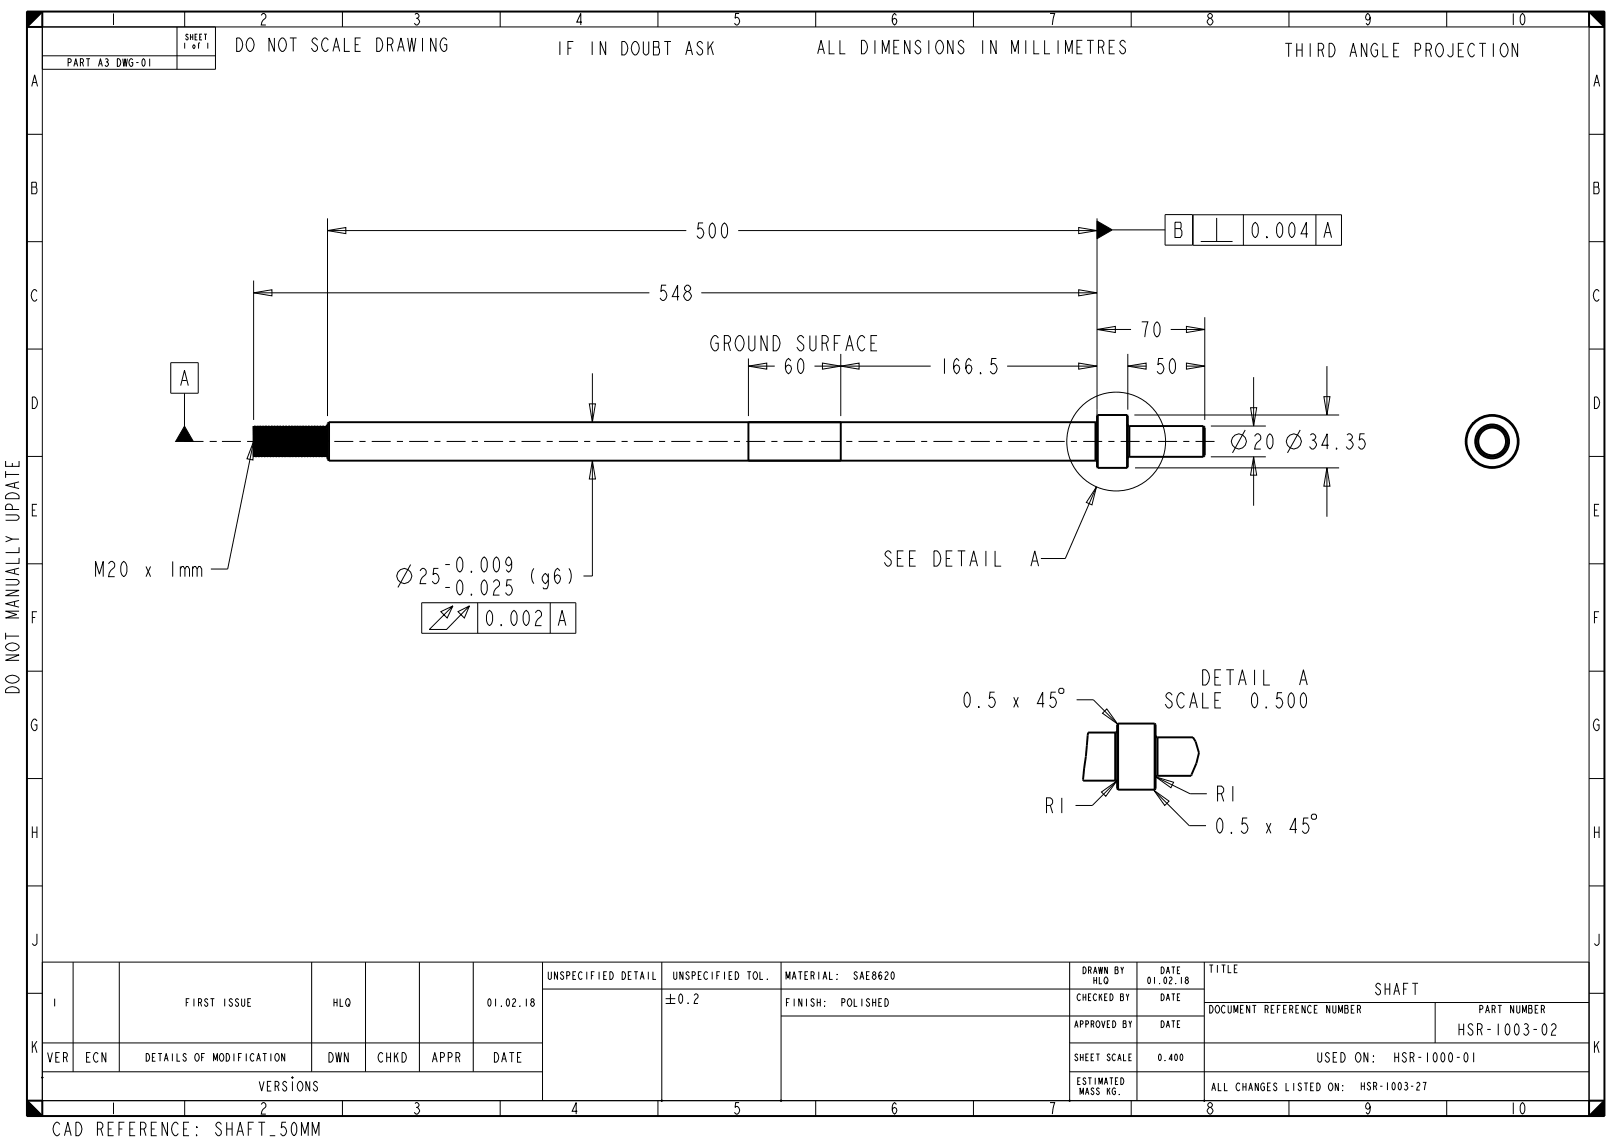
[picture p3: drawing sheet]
<svg xmlns="http://www.w3.org/2000/svg" width="420mm" height="297mm" viewBox="0 0 420 297" stroke-linecap="round" stroke-linejoin="round" font-family="sans-serif">
<path d="M7 3h4l-4 4zM413 3h4v4zM285.1 57.4l4 2.3-4 2.3zM7 286l4 4h-4zM413 290l4-4v4z" fill="#000"/>
<g fill="none" stroke="#000" stroke-width=".26">
<path d="M7 3h4l-4 4zM7 7h410v279h-410zM11 3h402v287h-402zM11 14.5h45M46 7v11M48 3v4M56 7v11h-45M89 3v4M130 3v4M171 3v4M212 3v4M253 3v4"/>
<path d="M294 3v4M335 3v4M376 3v4M413 3h4v4zM7 34.9h4M413 34.9h4M85.1 59.9l4.8-.8v1.6zM85.1 56.7v51.4M85.1 59.9h93.3M191.9 59.9h93.2M280.4 59.1l4.7 .8-4.7 .8zM285.1 57.4l4 2.3-4 2.3z"/>
<path d="M285.1 56.7v49.7M289.1 59.7h13.7M302.8 55.8h7.1v7.9h-7.1zM310.1 55.8h38.6v7.9h-38.6zM316.2 56.6v6.1M323.2 55.8v7.9M325.8 58.1l.4-.3a2.68 2.68 0 0 1 0 4 2.81 2.81 0 0 1-.4-3.7zM332.2 58.1l.4-.3a2.68 2.68 0 0 1 0 4 2.81 2.81 0 0 1-.4-3.7zM335.4 58.1l.4-.3a2.68 2.68 0 0 1 0 4 2.81 2.81 0 0 1-.4-3.7zM342 55.8v7.9M7 62.8h4M65.9 76.1l4.8-.8v1.6z"/>
<path d="M65.9 72.9v36.2M65.9 76.1h102.9M182.3 76.1h102.8M280.4 75.3l4.7 .8-4.7 .8zM312.1 62.7h8.2M329.2 61.4l.2 .4h-.2zM339.9 60.8h-1.8l1.4-3v4M344.1 61.8l1-4 1 4M344.5 60.4h1.2M413 62.8h4M7 90.7h4M154 97v12.7"/>
<path d="M194.5 95.1l4.8-.8v1.6zM194.5 93.2v14.9M194.5 95.1h6.9M211.7 95.1h30.2M213.8 94.3l4.7 .8-4.7 .8zM218.5 95.1l4.8-.8v1.6zM218.5 92v16.1M261.7 95.1h23.4M280.4 94.3l4.7 .8-4.7 .8zM285.1 85.6l4.8-.8v1.6zM285.1 85.6h8.9M293.1 95.1l4.8-.8v1.6z"/>
<path d="M293.1 95.1h4.9M293.1 92v14.4M304.3 85.6h8.8M308.3 95.1h4.8M308.4 94.3l4.7 .8-4.7 .8zM308.4 84.8l4.7 .8-4.7 .8zM313.1 82.4v26.7M325.8 98v12.7M344.9 95.1v12.7M413 90.7h4M7 118.6h4M65.9 114.7l-.2 4.8-1.5-.3z"/>
<path d="M65.9 114.7l-6.7 33.2h-4.4M65.9 118.3v.1M65.9 110.7h.1M65.9 118.3h.1M66 116.9l-.1 1.4M66 114.5v1.4M66.1 112l-.1 1.5M66.1 111.1h.1M66.2 117.1l-.1 1.6M66.2 114.4v1.6M66.3 111.8l-.1 1.6M66.3 111.8h.1"/>
<path d="M66.3 118.4h.1M66.4 116.9l-.1 1.5M66.4 114.5v1.4M66.5 112l-.1 1.5M66.5 112h.1M66.5 111.1h.1M66.6 117.1l-.1 1.6M66.6 114.4v1.6M66.7 111.8l-.1 1.6M66.7 111.8h.1M66.7 118.4h.1M66.7 110.7h.1"/>
<path d="M66.8 116.9l-.1 1.5M66.8 114.5v1.4M66.9 112l-.1 1.5M66.9 112h.1M66.9 111.1h.1M67 117.1l-.1 1.6M67 114.4v1.6M67.1 111.8l-.1 1.6M67.1 111.8h.1M67.1 118.4h.1M67.1 110.7h.1M67.2 116.9l-.1 1.5"/>
<path d="M67.2 114.5v1.4M67.3 112l-.1 1.5M67.3 111.1h.1M67.4 117.1l-.1 1.6M67.4 114.4v1.6M67.5 111.8l-.1 1.6M67.5 111.8h.1M67.5 118.4h.1M67.5 110.7h.1M67.6 116.9l-.1 1.5M67.6 114.5v1.4M67.7 112l-.1 1.5"/>
<path d="M67.7 112h.1M67.7 111.1h.1M67.8 117.1l-.1 1.6M67.8 114.4v1.6M67.9 111.8l-.1 1.6M67.9 111.8h.1M67.9 118.4h.1M68 116.9l-.1 1.5M68 114.5v1.4M68.1 112l-.1 1.5M68.1 111.1h.1M68.2 117.1l-.1 1.6"/>
<path d="M68.2 114.4v1.6M68.3 111.8l-.1 1.6M68.3 111.8h.1M68.3 118.4h.1M68.3 110.7h.1M68.4 116.9l-.1 1.5M68.4 114.5v1.4M68.5 112l-.1 1.5M68.5 112h.1M68.5 118.6v.1M68.5 111.1h.1M68.6 117.1l-.1 1.6"/>
<path d="M68.6 114.4v1.6M68.7 111.8l-.1 1.6M68.7 111.8h.1M68.7 118.4h.1M68.7 110.7h.1M68.8 116.9l-.1 1.5M68.8 114.5v1.4M68.9 112l-.1 1.5M68.9 111.1h.1M69 117.1l-.1 1.6M69 114.4v1.6M69.1 111.8l-.1 1.6"/>
<path d="M69.1 111.8h.1M69.1 118.4h.1M69.1 110.7h.1M69.2 116.9l-.1 1.5M69.2 114.5v1.4M69.3 112l-.1 1.5M69.3 112h.1M69.3 111.1h.1M69.4 117.1l-.1 1.5M69.4 114.4v1.6M69.5 111.8l-.1 1.6M69.5 111.8h.1"/>
<path d="M69.5 118.4h.1M69.6 116.9l-.1 1.5M69.6 114.5v1.4M69.7 112l-.1 1.5M69.7 111.1h.1M69.8 117.1l-.1 1.6M69.8 114.4v1.6M69.9 111.8l-.1 1.6M69.9 111.8h.1M69.9 118.4h.1M69.9 110.7h.1M70 116.9l-.1 1.5"/>
<path d="M70 114.5v1.4M70.1 112l-.1 1.5M70.1 112h.1M70.1 111.1h.1M70.2 117.1l-.1 1.6M70.2 114.4v1.6M70.3 111.8l-.1 1.6M70.3 111.8h.1M70.3 118.4h.1M70.3 110.7h.1M70.4 116.9l-.1 1.5M70.4 114.5v1.4"/>
<path d="M70.5 112l-.1 1.5M70.5 111.1h.1M70.6 117.1l-.1 1.6M70.6 114.4v1.6M70.7 111.8l-.1 1.6M70.7 111.8h.1M70.7 118.4h.1M70.7 110.7h.1M70.8 116.9l-.1 1.5M70.8 114.5v1.4M70.9 112l-.1 1.5M70.9 112h.1"/>
<path d="M70.9 111.1h.1M71 117.1l-.1 1.5M71 114.4v1.6M71.1 111.8l-.1 1.6M71.1 111.8h.1M71.2 116.9l-.1 1.5M71.2 114.5v1.4M71.3 112l-.1 1.5M71.3 111.1h.1M71.4 117.1l-.1 1.6M71.4 114.4v1.6M71.5 111.8l-.1 1.6"/>
<path d="M71.5 111.8h.1M71.5 118.4h.1M71.5 110.7h.1M71.6 116.9l-.1 1.5M71.6 114.5v1.4M71.7 112l-.1 1.5M71.7 112h.1M71.7 111.1h.1M71.8 117.1l-.1 1.5M71.8 114.4v1.6M71.9 111.8l-.1 1.6M71.9 111.8h.1"/>
<path d="M71.9 118.4h.1M71.9 110.7h.1M72 116.9l-.1 1.5M72 114.5v1.4M72.1 112l-.1 1.5M72.1 111.1h.1M72.2 117.1l-.1 1.6M72.2 114.4v1.6M72.3 111.8l-.1 1.6M72.3 111.8h.1M72.3 118.4h.1M72.3 110.7h.1"/>
<path d="M72.4 116.9l-.1 1.5M72.4 114.5v1.4M72.5 112l-.1 1.5M72.5 112h.1M72.5 111.1h.1M72.6 117.1l-.1 1.6M72.6 114.4v1.6M72.7 111.8l-.1 1.6M72.7 111.8h.1M72.7 118.4h.1M72.8 116.9l-.1 1.5M72.8 114.5v1.4"/>
<path d="M72.9 112l-.1 1.5M72.9 111.1h.1M73 117.1l-.1 1.6M73 114.4v1.6M73.1 111.8l-.1 1.6M73.1 111.8h.1M73.1 118.4h.1M73.1 110.7h.1M73.2 116.9l-.1 1.5M73.2 114.5v1.4M73.3 112l-.1 1.5M73.3 112h.1"/>
<path d="M73.3 111.1h.1M73.4 117.1l-.1 1.5M73.4 114.4v1.6M73.5 111.8l-.1 1.6M73.5 111.8h.1M73.5 118.4h.1M73.5 110.7h.1M73.6 116.9l-.1 1.5M73.6 114.5v1.4M73.7 112l-.1 1.5M73.7 111.1h.1M73.8 117.1l-.1 1.6"/>
<path d="M73.8 114.4v1.6M73.9 111.8l-.1 1.6M73.9 111.8h.1M73.9 118.4h.1M73.9 110.7h.1M74 116.9l-.1 1.5M74 114.5v1.4M74.1 112l-.1 1.5M74.1 112h.1M74.1 118.6v.1M74.1 111.1h.1M74.2 117.1l-.1 1.6"/>
<path d="M74.2 114.4v1.6M74.3 111.8l-.1 1.6M74.3 111.8h.1M74.3 118.4h.1M74.4 116.9l-.1 1.5M74.4 114.5v1.4M74.5 112l-.1 1.5M74.5 111.1h.1M74.6 117.1l-.1 1.6M74.6 114.4v1.6M74.7 111.8l-.1 1.6M74.7 111.8h.1"/>
<path d="M74.7 118.4h.1M74.7 110.7h.1M74.8 116.9l-.1 1.5M74.8 114.5v1.4M74.9 112l-.1 1.5M74.9 112h.1M74.9 111.1h.1M75 117.1l-.1 1.5M75 114.4v1.6M75.1 111.8l-.1 1.6M75.1 111.8h.1M75.1 118.4h.1"/>
<path d="M75.1 110.7h.1M75.2 116.9l-.1 1.5M75.2 114.5v1.4M75.3 112l-.1 1.5M75.3 111.1h.1M75.4 117.1l-.1 1.6M75.4 114.4v1.6M75.5 111.8l-.1 1.6M75.5 111.8h.1M75.5 118.4h.1M75.5 110.7h.1M75.6 116.9l-.1 1.5"/>
<path d="M75.6 114.5v1.4M75.7 112l-.1 1.5M75.7 112h.1M75.7 111.1h.1M75.8 117.1l-.1 1.6M75.8 114.4v1.6M75.9 111.8l-.1 1.6M75.9 111.8h.1M75.9 118.4h.1M76 116.9l-.1 1.5M76 114.5v1.4M76.1 112l-.1 1.5"/>
<path d="M76.1 111.1h.1M76.2 117.1l-.1 1.6M76.2 114.4v1.6M76.3 111.8l-.1 1.6M76.3 111.8h.1M76.3 118.4h.1M76.3 110.7h.1M76.4 116.9l-.1 1.5M76.4 114.5v1.4M76.5 112l-.1 1.5M76.5 112h.1M76.5 118.6v.1"/>
<path d="M76.5 111.1h.1M76.6 117.1l-.1 1.6M76.6 114.4v1.6M76.7 111.8l-.1 1.6M76.7 111.8h.1M76.7 118.4h.1M76.7 110.7h.1M76.8 116.9l-.1 1.5M76.8 114.5v1.4M76.9 112l-.1 1.5M76.9 111.1h.1M77 117.1l-.1 1.6"/>
<path d="M77 114.4v1.6M77.1 111.8l-.1 1.6M77.1 111.8h.1M77.1 118.4h.1M77.1 110.7h.1M77.2 116.9l-.1 1.5M77.2 114.5v1.4M77.3 112l-.1 1.5M77.3 112h.1M77.3 111.1h.1M77.4 117.1l-.1 1.5M77.4 114.4v1.6"/>
<path d="M77.5 111.8l-.1 1.6M77.5 111.8h.1M77.5 118.4h.1M77.6 116.9l-.1 1.5M77.6 114.5v1.4M77.7 112l-.1 1.5M77.7 111.1h.1M77.8 117.1l-.1 1.6M77.8 114.4v1.6M77.9 111.8l-.1 1.6M77.9 111.8h.1M77.9 118.4h.1"/>
<path d="M77.9 110.7h.1M78 116.9l-.1 1.5M78 114.5v1.4M78.1 112l-.1 1.5M78.1 112h.1M78.1 111.1h.1M78.2 117.1l-.1 1.6M78.2 114.4v1.6M78.3 111.8l-.1 1.6M78.3 111.8h.1M78.3 118.4h.1M78.3 110.7h.1"/>
<path d="M78.4 116.9l-.1 1.5M78.4 114.5v1.4M78.5 112l-.1 1.5M78.5 111.1h.1M78.6 117.1l-.1 1.6M78.6 114.4v1.6M78.7 111.8l-.1 1.6M78.7 111.8h.1M78.7 118.4h.1M78.7 110.7h.1M78.8 116.9l-.1 1.5M78.8 114.5v1.4"/>
<path d="M78.9 112l-.1 1.5M78.9 112h.1M78.9 118.6v.1M78.9 111.1h.1M79 117.1l-.1 1.6M79 114.4v1.6M79.1 111.8l-.1 1.6M79.1 111.8h.1M79.1 118.4h.1M79.2 116.9l-.1 1.5M79.2 114.5v1.4M79.3 112l-.1 1.5"/>
<path d="M79.3 111.1h.1M79.4 117.1l-.1 1.6M79.4 114.4v1.6M79.5 111.8l-.1 1.6M79.5 111.8h.1M79.5 118.4h.1M79.5 110.7h.1M79.6 116.9l-.1 1.5M79.6 114.5v1.4M79.7 112l-.1 1.5M79.7 112h.1M79.7 111.1h.1"/>
<path d="M79.8 117.1l-.1 1.5M79.8 114.4v1.6M79.9 111.8l-.1 1.6M79.9 111.8h.1M79.9 118.4h.1M79.9 110.7h.1M80 116.9l-.1 1.5M80 114.5v1.4M80.1 112l-.1 1.5M80.1 111.1h.1M80.2 117.1l-.1 1.6M80.2 114.4v1.6"/>
<path d="M80.3 111.8l-.1 1.6M80.3 111.8h.1M80.3 118.4h.1M80.3 110.7h.1M80.4 116.9l-.1 1.5M80.4 114.5v1.4M80.5 112l-.1 1.5M80.5 112h.1M80.5 111.1h.1M80.6 117.1l-.1 1.6M80.6 114.4v1.6M80.7 111.8l-.1 1.6"/>
<path d="M80.7 111.8h.1M80.7 118.4h.1M80.8 116.9l-.1 1.5M80.8 114.5v1.4M80.9 112l-.1 1.5M80.9 111.1h.1M81 117.1l-.1 1.6M81 114.4v1.6M81.1 111.8l-.1 1.6M81.1 111.8h.1M81.1 118.4h.1M81.1 110.7h.1"/>
<path d="M81.2 116.9l-.1 1.5M81.2 114.5v1.4M81.3 112l-.1 1.5M81.3 112h.1M81.3 118.6v.1M81.3 111.1h.1M81.4 117.1l-.1 1.6M81.4 114.4v1.6M81.5 111.8l-.1 1.6M81.5 111.8h.1M81.5 118.4h.1M81.5 110.7h.1"/>
<path d="M81.6 116.9l-.1 1.5M81.6 114.5v1.4M81.7 112l-.1 1.5M81.7 111.1h.1M81.8 117.1l-.1 1.6M81.8 114.4v1.6M81.9 111.8l-.1 1.6M81.9 111.8h.1M81.9 118.4h.1M81.9 110.7h.1M82 116.9l-.1 1.5M82 114.5v1.4"/>
<path d="M82.1 112l-.1 1.5M82.1 112h.1M82.1 111.1h.1M82.2 117.1l-.1 1.5M82.2 114.4v1.6M82.3 111.8l-.1 1.6M82.3 111.8h.1M82.3 118.4h.1M82.4 116.9l-.1 1.5M82.4 114.5v1.4M82.5 112l-.1 1.5M82.5 111.1h.1"/>
<path d="M82.6 117.1l-.1 1.6M82.6 114.4v1.6M82.7 111.8l-.1 1.6M82.7 111.8h.1M82.7 118.4h.1M82.7 110.7h.1M82.8 116.9l-.1 1.5M82.8 114.5v1.4M82.9 112l-.1 1.5M82.9 112h.1M82.9 111.1h.1M83 117.1l-.1 1.6"/>
<path d="M83 114.4v1.6M83.1 111.8l-.1 1.6M83.1 111.8h.1M83.1 118.4h.1M83.1 110.7h.1M83.2 116.9l-.1 1.5M83.2 114.5v1.4M83.3 112l-.1 1.5M83.3 111.1h.1M83.4 117.1l-.1 1.6M83.4 114.4v1.6M83.5 111.8l-.1 1.6"/>
<path d="M83.5 111.8h.1M83.5 118.4h.1M83.5 110.7h.1M83.6 116.9l-.1 1.5M83.6 114.5v1.4M83.7 112l-.1 1.5M83.7 112h.1M83.7 111.1h.1M83.8 117.1l-.1 1.5M83.8 114.4v1.6M83.9 111.8l-.1 1.6M83.9 111.8h.1"/>
<path d="M84 116.9l-.1 1.5M84 114.5v1.4M84.1 112l-.1 1.5M84.1 111.1h.1M84.2 117.1l-.1 1.6M84.2 114.4v1.6M84.3 111.8l-.1 1.6M84.3 111.8h.1M84.3 118.4h.1M84.3 110.7h.1M84.4 116.9l-.1 1.5M84.4 114.5v1.4"/>
<path d="M84.5 112l-.1 1.5M84.5 112h.1M84.5 111.1h.1M84.6 117.1l-.1 1.5M84.6 114.4v1.6M84.7 111.8l-.1 1.6M84.7 111.8h.1M84.7 118.4h.1M84.7 110.7h.1M84.7 110.7l.1 .2M84.8 116.9l-.1 1.5M84.8 114.5v1.4"/>
<path d="M84.9 112l-.1 1.5M84.9 118.6v.1M84.9 111.1h.1M84.9 118.7h.1M85 117.1l-.1 1.6M85 114.4v1.6M85 110.8l-.1 .3M85.1 111.8l-.1 1.6M85.1 110.7h.1M153.2 104.9h1.6l-.8 4.8zM154 119.7l.8 4.8h-1.6zM154 119.7v30h-2.4"/>
<path d="M294.8 107.8h53.2M314.7 118.7h14.3M314.7 110.7h14.3M323.6 111.7l-3.3 6M325 105.9h1.6l-.8 4.8zM325.8 118.7l.8 4.8h-1.6zM325.8 118.7v12.7M337.9 111.7l-3.3 6M344.1 103.1h1.6l-.8 4.7zM413 118.6h4M285 126.5l-1.2 4.7-1.5-.6zM285 126.5l-8.1 18.6h-6.4"/>
<path d="M295 121.6h53M344.9 121.6l.8 4.7h-1.6zM344.9 121.6v12.7M7 146.5h4M106.7 146.7l-3.3 5.9M109.6 156.6h40.1v8h-40.1zM117.7 157.4l-3.1 1.5 1.6 1.7 1.5-3.2-6.1 6.2h4.5l5.9-6.2-3 1.5 1.7 1.7 1.3-3.2M124.2 156.6v8M126.8 158.9l.4-.3a2.68 2.68 0 0 1 0 4 2.81 2.81 0 0 1-.4-3.7zM133.2 158.9l.4-.3a2.68 2.68 0 0 1 0 4 2.81 2.81 0 0 1-.4-3.7zM136.4 158.9l.4-.3a2.68 2.68 0 0 1 0 4 2.81 2.81 0 0 1-.4-3.7zM139.1 159.3l.6-.7h.4l.6 .7a1.54 1.54 0 0 1-1 1.6l-.4 .7-.2 1h1.6"/>
<path d="M143 156.6v8M413 146.5h4M7 174.4h4M130.2 162.2l.2 .4h-.2zM145.1 162.6l1-4 1 4M145.5 161.2h1.2M258.5 179.8h-1.2l-.2 1.7 .4-.3a1.33 1.33 0 0 1 1.2 1.3 1.33 1.33 0 0 1-1.2 1.3l-.6-.6M274.4 179.8h-1.2l-.2 1.7 .4-.3a1.33 1.33 0 0 1 1.2 1.3 1.33 1.33 0 0 1-1.2 1.3l-.6-.6M275.5 178.9h.7l.3 .3v.6l-.3 .4h-.7l-.3-.4v-.6zM413 174.4h4M251 180.2l.4-.4a2.68 2.68 0 0 1 0 4 2.81 2.81 0 0 1-.4-3.6zM254.3 183.5l.2 .3h-.2z"/>
<path d="M263.5 181.2l1.2 2.6M264.7 181.2l-1.2 2.6M271.4 182.8h-1.8l1.4-3v4M279.8 181.8h4.4l6.3 6.3M286.5 185.3l1.2-1.1 2.8 3.9zM7 202.3h4M286.3 205.8l3.9-2.8-2.8 3.9zM290.2 203l-6.3 6.3h-4.4M299.9 205.4l3.9 2.8-1.1 1.1zM299.9 205.4l9.2 9.1h4.3M300.4 201.9l4.6 1.4-.7 1.4zM300.4 201.9l8.9 4.3h4.4"/>
<path d="M316.6 212.9l.4-.3a2.68 2.68 0 0 1 0 3.9 2.81 2.81 0 0 1-.4-3.6zM320 216.2l.2 .3h-.2zM324.2 212.6h-1.2l-.2 1.6 .4-.3a1.33 1.33 0 0 1 1.2 1.3 1.33 1.33 0 0 1-1.2 1.3l-.6-.6M329.1 213.9l1.2 2.6M330.3 213.9l-1.2 2.6M337.1 215.5h-1.8l1.4-2.9v3.9M340 212.6h-1.2l-.2 1.6 .4-.3a1.33 1.33 0 0 1 1.2 1.3 1.33 1.33 0 0 1-1.2 1.3l-.5-.6M340.8 211.9l.4-.3h.6l.4 .3v.7l-.4 .3h-.6l-.4-.3zM413 202.3h4M7 230.2h4M413 230.2h4M7 258.1h4"/>
<path d="M11 250h402M19 250v28.5M31 250v28.5M81 250v28.5M95 250v28.5M109 250v28.5M123 250v28.5M141 257h172M141 250v36M172 250v36M173 259.5h2.5M174.3 258.2v2.5"/>
<path d="M176.7 258.5l.2-.3a1.69 1.69 0 0 1 0 2.5 1.77 1.77 0 0 1-.2-2.2zM180.4 258.7l.4-.5h.2l.4 .5a.97 .97 0 0 1-.6 1l-.4 1h1M203 250v36M278 250v36M295.5 250v36M313 250v36M413 258.1h4M11 271h130M11 278.5h130M173 260.7h2.5M178.8 260.5l.1 .2zM203 264h110"/>
<path d="M278 271h135M278 278.5h135M313 260.5h100M373 260.5v10.5M7 286l4 4h-4zM48 286v4M89 286v4M130 286v4M171 286v4M212 286v4M253 286v4M294 286v4"/>
<path d="M335 286v4M376 286v4M413 290l4-4v4z"/>
<circle cx="290.1" cy="114.7" r="12.8"/>
<circle cx="321.9" cy="114.7" r="1.95"/>
<circle cx="336.2" cy="114.7" r="1.95"/>
<circle cx="105" cy="149.7" r="1.95"/>
</g>
<g fill="none" stroke="#000" stroke-width=".51">
<path d="M7 3h410v287h-410zM11 3v4h-4zM413 3l4 4h-4zM65.9 110.7l.2 8M65.9 110.7v7.7l.2 .3M65.9 110.7l.2 .4M66.1 118.7h.1M66.1 111.1l.2 7.3M66.3 110.7l-.2 .4M66.3 118.4l.2 .3M66.3 110.7h.1M66.3 110.7l.2 8"/>
<path d="M66.3 118.4l-.2 .3M66.3 110.7l.2 .4M66.5 118.7h.1M66.5 111.1l.2 7.3M66.7 118.4l.2 .3M66.7 110.7l-.2 .4M66.7 110.7h.1M66.7 110.7l.2 8M66.7 118.4l-.2 .3M66.7 110.7l.2 .4M66.9 118.7h.1M66.9 111.1l.2 7.3"/>
<path d="M67.1 118.4l.2 .3M67.1 110.7l-.2 .4M67.1 110.7h.1M67.1 110.7l.2 8M67.1 118.4l-.2 .3M67.1 110.7l.2 .4M67.3 118.7h.1M67.3 111.1l.2 7.3M67.5 118.4l.2 .2M67.5 110.7l-.2 .4M67.5 110.7h.1M67.5 110.7l.2 8"/>
<path d="M67.5 118.4l-.2 .3M67.5 110.7l.2 .4M67.7 118.7h.1M67.7 111.1h.1M67.7 111.1l.2 7.3M67.9 110.7l-.2 .4M67.9 118.4l.2 .3M67.9 110.7h.1M67.9 110.7l.2 8M67.9 110.7l.2 .4M67.9 118.4l-.2 .3M68.1 118.7h.1"/>
<path d="M68.1 111.1l.2 7.3M68.3 110.7l-.2 .4M68.3 118.4l.2 .2M68.3 110.7h.1M68.3 110.7l.2 8M68.3 118.4l-.2 .3M68.3 110.7l.2 .4 .2 7.3M68.5 118.7h.1M68.7 110.7l-.2 .4M68.7 118.4l.2 .3M68.7 110.7h.1M68.7 110.7l.2 8"/>
<path d="M68.7 110.7l.2 .4M68.7 118.4l-.2 .3M68.9 118.7h.1M68.9 111.1l.2 7.3M69.1 110.7l-.2 .4M69.1 118.4l.2 .2M69.1 110.7h.1M69.1 110.7l.2 8M69.1 118.4l-.2 .3M69.1 110.7l.2 .4M69.3 118.7h.1M69.3 111.1h.1"/>
<path d="M69.3 111.1l.2 7.3M69.5 118.4l.2 .3M69.5 110.7l-.2 .4M69.5 110.7h.1M69.5 110.7l.2 8M69.5 118.4l-.2 .3M69.5 110.7l.2 .4M69.7 118.7h.1M69.7 111.1l.2 7.3M69.9 118.4l.2 .2M69.9 110.7l-.2 .4M69.9 110.7h.1"/>
<path d="M69.9 110.7l.2 8M69.9 118.4l-.2 .3M69.9 110.7l.2 .4M70.1 111.1l.2 7.3M70.1 118.7h.1M70.3 118.4l.2 .3M70.3 110.7l-.2 .4M70.3 110.7h.1M70.3 110.7l.2 8M70.3 118.4l-.2 .3M70.3 110.7l.2 .4M70.5 111.1l.2 7.3"/>
<path d="M70.5 118.7h.1M70.7 118.4l.2 .2M70.7 110.7l-.2 .4M70.7 110.7h.1M70.7 110.7l.2 8M70.7 118.4l-.2 .3M70.7 110.7l.2 .4M70.9 118.7h.1M70.9 111.1l.2 7 .2 .6M71.1 110.7l-.2 .4M71.1 110.7h.1M71.1 110.7l.2 8"/>
<path d="M71.1 110.7l.2 .4M71.1 118.4l-.2 .3M71.3 118.7h.1M71.3 111.1l.2 7.3M71.5 110.7l-.2 .4M71.5 118.4l.2 .2M71.5 110.7h.1M71.5 110.7l.2 8M71.5 118.4l-.2 .3M71.5 110.7l.2 .4M71.7 118.7h.1M71.7 111.1l.2 7.3"/>
<path d="M71.9 110.7l-.2 .4M71.9 118.4l.2 .3M71.9 110.7h.1M71.9 110.7l.2 8M71.9 118.4l-.2 .3M71.9 110.7l.2 .4M72.1 111.1l.2 7.3M72.1 118.7h.1M72.3 118.4l.2 .2M72.3 110.7l-.2 .4M72.3 110.7h.1M72.3 110.7l.2 8"/>
<path d="M72.3 118.4l-.2 .3M72.3 110.7l.2 .4M72.5 111.1h.1M72.5 118.7h.1M72.5 111.1l.2 7.3M72.7 118.4l.2 .3M72.7 110.7l-.2 .4M72.7 110.7h.1M72.7 110.7l.2 8M72.7 118.4l-.2 .3M72.7 110.7l.2 .4M72.9 111.1l.2 7.3"/>
<path d="M72.9 118.7h.1M73.1 118.4l.2 .2M73.1 110.7l-.2 .4M73.1 110.7h.1M73.1 110.7l.2 8M73.1 118.4l-.2 .3M73.1 110.7l.2 .4M73.3 118.7h.1M73.3 111.1l.2 7.3M73.5 118.4l.2 .3M73.5 110.7l-.2 .4M73.5 110.7h.1"/>
<path d="M73.5 110.7l.2 8M73.5 110.7l.2 .4M73.5 118.4l-.2 .3M73.7 118.7h.1M73.7 111.1l.2 7.3M73.9 110.7l-.2 .4M73.9 118.4l.2 .2M73.9 110.7h.1M73.9 110.7l.2 8M73.9 118.4l-.2 .3M73.9 110.7l.2 .4M74.1 118.7h.1"/>
<path d="M74.1 111.1h.1M74.1 111.1l.2 7.3M74.3 110.7l-.2 .4M74.3 118.4l.2 .3M74.3 110.7h.1M74.3 110.7l.2 8M74.3 110.7l.2 .4M74.3 118.4l-.2 .3M74.5 118.7h.1M74.5 111.1l.2 7.3M74.7 110.7l-.2 .4M74.7 118.4l.2 .2"/>
<path d="M74.7 110.7h.1M74.7 110.7l.2 8M74.7 118.4l-.2 .3M74.7 110.7l.2 .4M74.9 118.7h.1M74.9 111.1l.2 7.3M75.1 118.4l.2 .3M75.1 110.7l-.2 .4M75.1 110.7h.1M75.1 110.7l.2 8M75.1 118.4l-.2 .3M75.1 110.7l.2 .4"/>
<path d="M75.3 118.7h.1M75.3 111.1l.2 7.3M75.5 118.4l.2 .2M75.5 110.7l-.2 .4M75.5 110.7h.1M75.5 110.7l.2 8M75.5 118.4l-.2 .3M75.5 110.7l.2 .4M75.7 118.7h.1M75.7 111.1h.1M75.7 111.1l.2 7.3M75.9 118.4l.2 .3"/>
<path d="M75.9 110.7l-.2 .4M75.9 110.7h.1M75.9 110.7l.2 .8 .2 6.9M75.9 110.7l.2 8M75.9 118.4l-.2 .3M76.1 118.7h.1M76.3 118.4l.2 .2M76.3 110.7l-.2 .4M76.3 110.7h.1M76.3 110.7l.2 8M76.3 118.4l-.2 .3M76.3 110.7l.2 .4"/>
<path d="M76.5 118.7h.1M76.5 111.1l.2 7.3M76.7 110.7l-.2 .4M76.7 118.4l.2 .3M76.7 110.7h.1M76.7 110.7l.2 8M76.7 110.7l.2 .4M76.7 118.4l-.2 .3M76.9 118.7h.1M76.9 111.1l.2 7.3M77.1 110.7l-.2 .4M77.1 118.4l.2 .2"/>
<path d="M77.1 110.7h.1M77.1 110.7l.2 8M77.1 118.4l-.2 .3M77.1 110.7l.2 .4M77.3 118.7h.1M77.3 111.1h.1M77.3 111.1l.2 7.3M77.5 110.7l-.2 .4M77.5 118.4l.2 .3M77.5 110.7h.1M77.5 110.7l.2 8M77.5 110.7l.2 .4"/>
<path d="M77.5 118.4l-.2 .3M77.7 118.7h.1M77.7 111.1l.2 7.3M77.9 118.4l.2 .2M77.9 110.7l-.2 .4M77.9 110.7h.1M77.9 110.7l.2 8M77.9 118.4l-.2 .3M77.9 110.7l.2 .4M78.1 118.7h.1M78.1 111.1l.2 7.3M78.3 118.4l.2 .3"/>
<path d="M78.3 110.7l-.2 .4M78.3 110.7h.1M78.3 110.7l.2 8M78.3 118.4l-.2 .3M78.3 110.7l.2 .4M78.5 118.7h.1M78.5 111.1l.2 7.1 .2 .4M78.7 110.7l-.2 .4M78.7 110.7h.1M78.7 110.7l.2 8M78.7 118.4l-.2 .3M78.7 110.7l.2 .4"/>
<path d="M78.9 118.7h.1M78.9 111.1h.1M78.9 111.1l.2 7.3M79.1 118.4l.2 .3M79.1 110.7l-.2 .4M79.1 110.7h.1M79.1 110.7l.2 8M79.1 110.7l.2 .4M79.1 118.4l-.2 .3M79.3 118.7h.1M79.3 111.1l.2 7.3M79.5 110.7l-.2 .4"/>
<path d="M79.5 118.4l.2 .2M79.5 110.7h.1M79.5 110.7l.2 8M79.5 118.4l-.2 .3M79.5 110.7l.2 .4M79.7 118.7h.1M79.7 111.1l.2 7.3M79.9 110.7l-.2 .4M79.9 118.4l.2 .3M79.9 110.7h.1M79.9 110.7l.2 8M79.9 110.7l.2 .4"/>
<path d="M79.9 118.4l-.2 .3M80.1 118.7h.1M80.1 111.1l.2 7.3M80.3 110.7l-.2 .4M80.3 118.4l.2 .2M80.3 110.7h.1M80.3 110.7l.2 8M80.3 118.4l-.2 .3M80.3 110.7l.2 .4M80.5 118.7h.1M80.5 111.1h.1M80.5 111.1l.2 7.3"/>
<path d="M80.7 118.4l.2 .3M80.7 110.7l-.2 .4M80.7 110.7h.1M80.7 110.7l.2 8M80.7 118.4l-.2 .3M80.7 110.7l.2 .4M80.9 118.7h.1M80.9 111.1l.2 7.3M81.1 118.4l.2 .2M81.1 110.7l-.2 .4M81.1 110.7h.1M81.1 110.7l.2 8"/>
<path d="M81.1 118.4l-.2 .3M81.1 110.7l.2 .4 .2 7.3M81.3 118.7h.1M81.5 118.4l.2 .3M81.5 110.7l-.2 .4M81.5 110.7h.1M81.5 110.7l.2 8M81.5 118.4l-.2 .3M81.5 110.7l.2 .4M81.7 118.7h.1M81.7 111.1l.2 7.3M81.9 118.4l.2 .2"/>
<path d="M81.9 110.7l-.2 .4M81.9 110.7h.1M81.9 110.7l.2 8M81.9 118.4l-.2 .3M81.9 110.7l.2 .4M82.1 118.7h.1M82.1 111.1h.1M82.1 111.1l.2 7.3M82.3 110.7l-.2 .4M82.3 118.4l.2 .3M82.3 110.7h.1M82.3 110.7l.2 8"/>
<path d="M82.3 110.7l.2 .4M82.3 118.4l-.2 .3M82.5 118.7h.1M82.5 111.1l.2 7.3M82.7 110.7l-.2 .4M82.7 118.4l.2 .2M82.7 110.7h.1M82.7 110.7l.2 8M82.7 118.4l-.2 .3M82.7 110.7l.2 .4M82.9 118.7h.1M82.9 111.1l.2 7.3"/>
<path d="M83.1 110.7l-.2 .4M83.1 118.4l.2 .3M83.1 110.7h.1M83.1 110.7l.2 8M83.1 110.7l.2 .4M83.1 118.4l-.2 .3M83.3 111.1l.2 7.3M83.3 118.7h.1M83.5 118.4l.2 .2M83.5 110.7l-.2 .4M83.5 110.7h.1M83.5 110.7l.2 8"/>
<path d="M83.5 118.4l-.2 .3M83.5 110.7l.2 .4M83.7 111.1l.2 7 .2 .6M83.7 118.7h.1M83.9 110.7l-.2 .4M83.9 110.7h.1M83.9 110.7l.2 8M83.9 118.4l-.2 .3M83.9 110.7l.2 .4M84.1 111.1l.2 7.3M84.1 118.7h.1M84.3 118.4l.2 .2"/>
<path d="M84.3 110.7l-.2 .4M84.3 110.7h.1M84.3 110.7l.2 8M84.3 118.4l-.2 .3M84.3 110.7l.2 .4M84.5 111.1l.2 7.3M84.5 118.7h.1M84.7 118.4l.2 .2M84.7 110.7l-.2 .4M84.7 110.7l.2 8M84.7 110.7h.4M84.7 118.4l-.2 .3"/>
<path d="M84.9 118.7h.1M84.9 118.7h.2M85.5 109.7l-.4 .4v9.2l.4 .4M85.5 109.7v10M85.5 119.7h199.2M85.5 109.7h199.2M284.7 119.7l.4 .4M284.7 109.7v10M285.1 109.3l-.4 .4M285.3 107.8h7.6M285.3 107.8l-.2 .2v13.4l.2 .2M285.3 107.8v13.8"/>
<path d="M292.9 107.8l.2 .2v13.4l-.2 .2M292.9 107.8v13.8M293.1 110.3l.4 .4M293.5 118.7l-.4 .4M293.5 118.7h19.2M293.5 110.7h19.2M293.5 110.7v8M312.7 110.7l.4 .4v7.2l-.4 .4M312.7 110.7v8M285.3 121.6h7.6M289.8 190.3h-7l-1.3 12.3v.2h8.3M289.8 190.3v12.5"/>
<path d="M290.3 189.8l-.2 .5h-.3M290.6 188l-.3 .3v16.6l.3 .3M290.6 188v17.2M290.6 188h9.5M300.1 188v17.2M300.1 188l.2 .3v16.6l-.2 .3M300.3 191.1l.3 .4 .2 .1M300.8 191.6h9.3l.6 1.1 .9 2.9-.7 2.7-1.3 3.3h-8.8M300.8 191.6v10M289.8 202.8l.5 .3v.2M290.6 205.2h9.5M300.8 201.6l-.2 .1-.3 .4"/>
<path d="M10.8 279.8l.4 .4M11.2 279.8l-.4 .4M75.8 279.8l.4 .4M76.2 279.8l-.4 .4M7 286h4v4zM171.8 285.8l.4 .4M172.2 285.8l-.4 .4M202.8 285.8l.4 .4M203.2 285.8l-.4 .4M277.8 285.8l.4 .4M278.2 285.8l-.4 .4M413 286h4l-4 4z"/>
<circle cx="387.8" cy="114.7" r="6.7"/>
<circle cx="387.8" cy="114.7" r="6.9"/>
<circle cx="387.8" cy="114.7" r="3.6"/>
<circle cx="387.8" cy="114.7" r="4.4"/>
<circle cx="387.8" cy="114.7" r="4"/>
</g>
<path d="M285.1 108v-1.6" fill="none" stroke="#000" stroke-width=".26" stroke-dasharray="4.8 4.8" stroke-linecap="butt"/>
<!-- layer: 02___PRT_ALL_AXES -->
<path d="M47.9 110.7l2.3 4h-4.5z" fill="#000"/>
<g fill="none" stroke="#000" stroke-width=".26">
<path d="M44.4 94.2h7.1v8h-7.1zM47.9 110.7l2.3 4h-4.5zM47.9 114.7h.1M47.9 114.7h5M47.9 102.2v8.5M54.5 114.7h1.6M56.1 114.7h.1M57.7 114.7h4.9M64.2 114.7h1.6M67.4 114.7h5M74 114.7h1.5M77.1 114.7h5"/>
<path d="M83.7 114.7h1.6M86.9 114.7h4.9M93.4 114.7h1.6M96.6 114.7h5M103.1 114.7h1.6M106.3 114.7h5M112.9 114.7h1.6M116.1 114.7h4.9M122.6 114.7h1.6M125.8 114.7h4.9M132.3 114.7h1.6M135.5 114.7h5"/>
<path d="M142.1 114.7h1.6M145.3 114.7h4.9M151.8 114.7h1.6M155 114.7h4.9M161.5 114.7h1.6M164.7 114.7h5M171.3 114.7h1.6M174.5 114.7h4.9M181 114.7h1.6M184.2 114.7h4.9M190.7 114.7h1.6M193.9 114.7h5"/>
<path d="M200.5 114.7h1.6M203.7 114.7h4.9M210.2 114.7h1.6M213.4 114.7h4.9M219.9 114.7h1.6M223.1 114.7h5M229.7 114.7h1.6M232.9 114.7h4.9M239.4 114.7h1.6M242.6 114.7h4.9M249.1 114.7h1.6M252.3 114.7h5"/>
<path d="M258.9 114.7h1.6M262.1 114.7h4.9M268.6 114.7h1.6M271.8 114.7h4.9M278.3 114.7h1.6M281.5 114.7h5M288.1 114.7h1.6M291.2 114.7h5M297.8 114.7h1.6M301 114.7h4.9M307.5 114.7h1.6M310.7 114.7h5"/>
</g>
<!-- layer: 03___PRT_ALL_CURVES -->
<path d="M194.5 109.7h24v10h-24zM382.8 109.7v.4M382.8 119.3v.4" fill="none" stroke="#000" stroke-width=".51"/>
<g font-size="5.2">
<text x="180.4" y="61.9">500</text>
<text x="304.8" y="61.7">B</text>
<text x="170.8" y="78.1">548</text>
<text x="295.9" y="87.6">70</text>
<text x="184.3" y="91.2">GROUND SURFACE</text>
<text x="46.4" y="100.2">A</text>
<text x="203.3" y="97.1">60</text>
<text x="243.9" y="97.1">166.5</text>
<text x="299.9" y="97.1">50</text>
<text x="325.3" y="116.7">20</text>
<text x="339.6" y="116.7">34.35</text>
<text x="24.2" y="149.8">M20 x 1mm</text>
<text x="114.7" y="148.7">-0.009</text>
<text x="229.2" y="147.1">SEE DETAIL</text>
<text x="267.3" y="147.1">A</text>
<text x="108.4" y="151.7">25</text>
<text x="114.7" y="154.6">-0.025</text>
<text x="136.9" y="151.7">(g6)</text>
<text x="312.4" y="178">DETAIL</text>
<text x="337.3" y="178">A</text>
<text x="302.8" y="184">SCALE</text>
<text x="324.9" y="184">0.500</text>
<text x="315.7" y="208.2">R1</text>
<text x="271.2" y="211.3">R1</text>
</g>
<g font-size="4.5">
<text x="61.5" y="13.4">DO NOT SCALE DRAWING</text>
<text x="144.6" y="14.3">IF IN DOUBT ASK</text>
<text x="213" y="14">ALL DIMENSIONS IN MILLIMETRES</text>
<text x="334.3" y="14.8">THIRD ANGLE PROJECTION</text>
<text x="5" y="179.9" transform="rotate(-90 5 179.9)">DO NOT MANUALLY UPDATE</text>
<text x="14" y="295.1">CAD REFERENCE:</text>
<text x="55.8" y="295.1">SHAFT_50MM</text>
</g>
<g font-size="3.9">
<text x="28.3" y="6.5">1</text>
<text x="67.3" y="6.5">2</text>
<text x="107.2" y="6.5">3</text>
<text x="149.3" y="6.5">4</text>
<text x="190.3" y="6.5">5</text>
<text x="231.3" y="6.5">6</text>
<text x="272.3" y="6.5">7</text>
<text x="313.3" y="6.5">8</text>
<text x="354.3" y="6.5">9</text>
<text x="392.2" y="6.5">10</text>
<text x="7.8" y="22.5">A</text>
<text x="413.8" y="22.5">A</text>
<text x="7.8" y="50.4">B</text>
<text x="413.8" y="50.4">B</text>
<text x="7.8" y="78.3">C</text>
<text x="413.8" y="78.3">C</text>
<text x="7.8" y="106.2">D</text>
<text x="413.8" y="106.2">D</text>
<text x="7.8" y="134">E</text>
<text x="413.8" y="134">E</text>
<text x="7.8" y="162">F</text>
<text x="413.8" y="162">F</text>
<text x="7.8" y="189.9">G</text>
<text x="413.8" y="189.9">G</text>
<text x="7.8" y="217.7">H</text>
<text x="413.8" y="217.7">H</text>
<text x="7.8" y="245.7">J</text>
<text x="413.8" y="245.7">J</text>
<text x="357.2" y="258.5">SHAFT</text>
<text x="379" y="269">HSR-1003-02</text>
<text x="7.8" y="273.6">K</text>
<text x="413.8" y="273.6">K</text>
<text x="28.3" y="289.5">1</text>
<text x="67.3" y="289.5">2</text>
<text x="107.2" y="289.5">3</text>
<text x="148.2" y="289.5">4</text>
<text x="190.3" y="289.5">5</text>
<text x="231.3" y="289.5">6</text>
<text x="272.3" y="289.5">7</text>
<text x="313.3" y="289.5">8</text>
<text x="354.3" y="289.5">9</text>
<text x="392.2" y="289.5">10</text>
</g>
<g font-size="3.3">
<text x="12.1" y="276">VER</text>
<text x="22.1" y="276">ECN</text>
<text x="85.1" y="276">DWN</text>
<text x="98.1" y="276">CHKD</text>
<text x="112.1" y="276">APPR</text>
<text x="128.1" y="276">DATE</text>
<text x="342.5" y="276">USED ON:</text>
<text x="362" y="276">HSR-1000-01</text>
<text x="67.2" y="283.5">VERSIONS</text>
</g>
<g font-size="2.6">
<text x="17.4" y="17.3">PART A3 DWG-01</text>
<text x="142.5" y="254.5">UNSPECIFIED DETAIL</text>
<text x="175" y="254.5">UNSPECIFIED TOL.</text>
<text x="204" y="254.5">MATERIAL:</text>
<text x="221.2" y="254.5">SAE8620</text>
<text x="314" y="252.7">TITLE</text>
<text x="13.4" y="261.5">1</text>
<text x="48.2" y="261.5">FIRST ISSUE</text>
<text x="86.4" y="261.5">HLQ</text>
<text x="126.5" y="261.5">01.02.18</text>
<text x="204" y="261.5">FINISH:</text>
<text x="218" y="261.5">POLISHED</text>
<text x="314" y="263.2">DOCUMENT REFERENCE NUMBER</text>
<text x="384.4" y="263.2">PART NUMBER</text>
<text x="38.1" y="275.7">DETAILS OF MODIFICATION</text>
<text x="314.6" y="283.4">ALL CHANGES LISTED ON:</text>
<text x="353.6" y="283.2">HSR-1003-27</text>
</g>
<g font-size="2.3">
<text x="281.3" y="253">DRAWN BY</text>
<text x="284" y="255.6">HLQ</text>
<text x="298.1" y="255.6">01.02.18</text>
<text x="301.5" y="253">DATE</text>
<text x="279.9" y="260">CHECKED BY</text>
<text x="301.5" y="260">DATE</text>
<text x="279.2" y="267">APPROVED BY</text>
<text x="301.5" y="267">DATE</text>
<text x="279.2" y="275.6">SHEET SCALE</text>
<text x="300.8" y="275.6">0.400</text>
<text x="279.9" y="281.8">ESTIMATED</text>
<text x="280.6" y="284.4">MASS KG.</text>
</g>
<g font-size="2">
<text x="48.1" y="10.4">SHEET</text>
<text x="47.4" y="12.6">1 of 1</text>
</g>
</svg>
